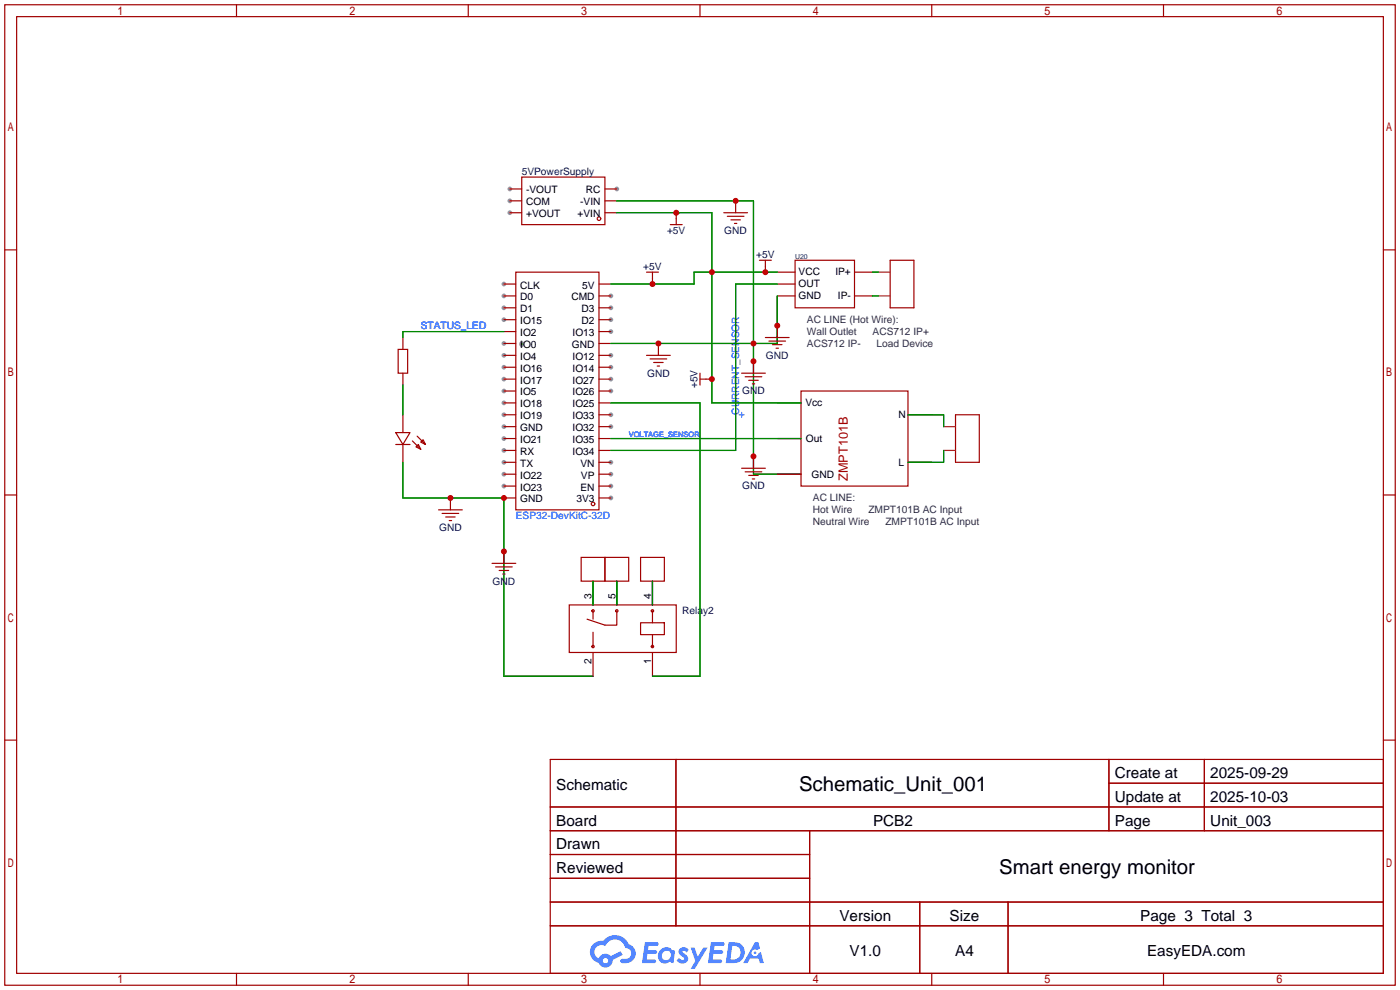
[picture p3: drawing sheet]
<svg xmlns="http://www.w3.org/2000/svg" width="299mm" height="212mm" viewBox="0 0 299 212" stroke-linecap="round" stroke-linejoin="round" font-family="sans-serif">
<g fill="#999">
<circle cx="131.8" cy="40.4" r=".51"/>
<circle cx="109" cy="40.4" r=".51"/>
<circle cx="109" cy="42.9" r=".51"/>
<circle cx="109" cy="45.5" r=".51"/>
<circle cx="130.6" cy="106.4" r=".51"/>
<circle cx="130.6" cy="103.9" r=".51"/>
<circle cx="130.6" cy="101.3" r=".51"/>
<circle cx="130.6" cy="98.8" r=".51"/>
<circle cx="130.6" cy="91.2" r=".51"/>
<circle cx="130.6" cy="88.6" r=".51"/>
<circle cx="130.6" cy="83.6" r=".51"/>
<circle cx="130.6" cy="81" r=".51"/>
<circle cx="130.6" cy="78.5" r=".51"/>
<circle cx="130.6" cy="75.9" r=".51"/>
<circle cx="130.6" cy="70.9" r=".51"/>
<circle cx="130.6" cy="68.3" r=".51"/>
<circle cx="130.6" cy="65.8" r=".51"/>
<circle cx="130.6" cy="63.2" r=".51"/>
<circle cx="107.7" cy="103.9" r=".51"/>
<circle cx="107.7" cy="101.3" r=".51"/>
<circle cx="107.7" cy="98.8" r=".51"/>
<circle cx="107.7" cy="96.3" r=".51"/>
<circle cx="107.7" cy="93.7" r=".51"/>
<circle cx="107.7" cy="91.2" r=".51"/>
<circle cx="107.7" cy="88.6" r=".51"/>
<circle cx="107.7" cy="86.1" r=".51"/>
<circle cx="107.7" cy="83.6" r=".51"/>
<circle cx="107.7" cy="81" r=".51"/>
<circle cx="107.7" cy="78.5" r=".51"/>
<circle cx="107.7" cy="75.9" r=".51"/>
<circle cx="107.7" cy="73.4" r=".51"/>
<circle cx="107.7" cy="68.3" r=".51"/>
<circle cx="107.7" cy="65.8" r=".51"/>
<circle cx="107.7" cy="63.2" r=".51"/>
<circle cx="107.7" cy="60.7" r=".51"/>
<circle cx="111.5" cy="73.7" r=".51"/>
<circle cx="111.5" cy="73.4" r=".51"/>
</g>
<g fill="none" stroke="#a10000" stroke-width=".25">
<path d="M1 1h297.2v209.6h-297.2zM3.6 3.6h292.1v204.4h-292.1zM50.5 1v2.6M100.1 1v2.6M149.6 1v2.6M199.1 1v2.6M248.7 1v2.6M1 53.4h2.6M295.7 53.4h2.5M1 105.8h2.6M295.7 105.8h2.5M1 158.2h2.6"/>
<path d="M295.7 158.2h2.5M117.6 162.3h178.1v45.7h-178.1zM117.6 172.5h178.1M117.6 177.5h178.1M144.5 162.3v35.6M173 177.5v30.5M237 162.3v15.2M237 167.4h58.7M257.4 162.3v15.2M117.6 182.6h55.4M117.6 192.8h178.1M117.6 187.7h55.4"/>
<path d="M117.6 197.9h178.1M196.6 192.8v15.2M215.4 192.8v15.2M50.5 208v2.6M100.1 208v2.6M149.6 208v2.6M199.1 208v2.6M248.7 208v2.6"/>
</g>
<g fill="#5487ff">
<path d="M145.3 202.7a1.3 1.3 0 0 1 1.9 .3l-.4 .6a.54 .54 0 0 0-.9-.2l.1 .2a1.34 1.34 0 0 1 .9 1.8 1.47 1.47 0 0 1-2.3-.1l.5-.6 .8 .5a.31 .31 0 0 0 .4-.3 .31 .31 0 0 0-.3-.4 1.12 1.12 0 0 1-.7-1.8z"/>
<path d="M147.6 202.5h.9l.6 2 1.2-2h.9l-2.7 4.6h-.9l1-1.7z"/>
<path d="M137.8 201.4h1.7a1.31 1.31 0 0 1 1.2 .2 .4 .4 0 0 1-.3 .5l-1.8 .1-.1 .9h1.6a.4 .4 0 0 1 .4 .4 .4 .4 0 0 1-.5 .4h-1.6l-.2 1.2h1.4a.46 .46 0 0 1 .5 0 .46 .46 0 0 1 .1 .5l-.4 .2h-2.6z"/>
<path d="M151.9 201.4h1.7a1.32 1.32 0 0 1 1.2 .2 .39 .39 0 0 1-.3 .5l-1.8 .1-.1 .9h1.6a.4 .4 0 0 1 .4 .4 .4 .4 0 0 1-.4 .4h-1.7l-.2 1.2h1.4a.46 .46 0 0 1 .5 0 .46 .46 0 0 1 .1 .5l-.4 .2h-2.6z"/>
<path d="M161.3 201.4h.8l.3 1.3-.6 .4a.75 .75 0 0 0-1.1 .3 .75 .75 0 0 0 .5 1 .75 .75 0 0 0 .9-.7l.5-.2 .6 2.3h-.8l-.3-.9h-1.8l-.5 .9h-1z"/>
<path d="M155.7 201.4l-.6 4.4h1.5a2.27 2.27 0 0 0 2.6-2.2 2.27 2.27 0 0 0-2.7-2.2zM156.5 202.1a1.5 1.5 0 0 1 1.8 1.6 1.5 1.5 0 0 1-1.9 1.4h-.3z"/>
<path d="M141.2 203a1.6 1.6 0 0 0-.3 2.3 1.6 1.6 0 0 0 2.3 .2l.7 .3 .3-2.4-.1-.3-.5-.1a1.58 1.58 0 0 0-2.4 0zM141.8 203.5a.98 .98 0 0 1 1.6 .4 .98 .98 0 0 1-1.1 1.3 .94 .94 0 0 1-.9-.7 .94 .94 0 0 1 .4-1z"/>
<path d="M126.8 201.8a2.37 2.37 0 0 0 1.1 4 1.54 1.54 0 0 0 1.8 1 1.54 1.54 0 0 0 1.2-1.6l2.2-1.1-.5-.8-2 1a1.57 1.57 0 0 0-2.7 .5 1.5 1.5 0 0 1-.7-2.1 1.5 1.5 0 0 1 2.2-.5 2.23 2.23 0 0 1 2.3-1.4 2.23 2.23 0 0 1 2 1.8 1.16 1.16 0 0 1 1.2 1.1 1.16 1.16 0 0 1-1.1 1.2h-.7a.47 .47 0 0 0-.5 .4 .47 .47 0 0 0 .4 .5 2.17 2.17 0 0 0 2.5-.9 2.17 2.17 0 0 0-.3-2.7l-.8-.4a3.2 3.2 0 0 0-5.5-.7l-1.1 .1zM128.8 205.3a.6 .6 0 0 1 1.2 0 .6 .6 0 0 1-1.2 0z"/>
<circle cx="161.4" cy="203.6" r=".28"/>
</g>
<g fill="none" stroke="#a10000" stroke-width=".25">
<path d="M111.5 37.8h17.8v10.2h-17.8zM109 45.5h2.5M109 42.9h2.5M109 40.4h2.5M110.2 58.2h17.8v50.8h-17.8zM129.3 45.5h2.5M129.3 42.9h2.5M129.3 40.4h2.5M138.2 58.2h2.5M139.4 58.2v2.5M143.3 48h2.5M144.5 45.5v2.5"/>
<path d="M154.7 45.5h5.1M155.4 46.2h3.6M156.2 47h2M157 47.8h.5M157.2 42.9v2.6M162.3 55.6h2.5M163.6 55.6v2.6M166.1 58.2h3.8M169.9 55.6h12.7v10.2h-12.7zM182.6 58.2h3.8M190.2 55.6h5.1v10.2h-5.1zM85.1 74.7h2v5.1h-2z"/>
<path d="M86.1 72.1v2.6M86.1 79.8v2.5M107.7 63.2h2.5M107.7 60.7h2.5M107.7 65.8h2.5M107.7 78.5h2.5M107.7 75.9h2.5M107.7 73.4h2.5M107.7 70.9h2.5M107.7 68.3h2.5M128 63.2h2.6M128 60.7h2.6"/>
<path d="M128 65.8h2.6M128 78.5h2.6M128 75.9h2.6M128 73.4h2.6M128 70.9h2.6M128 68.3h2.6M138.2 75.9h5.1M138.9 76.7h3.6M139.7 77.5h2M140.5 78.2h.5M140.7 73.4v2.5M149.6 79.8v2.5"/>
<path d="M158.5 79.8h5.1M161 77.2v2.6M163.6 72.1h5.1M164.3 72.9h3.6M165.1 73.7h2M165.9 74.4h.5M166.1 63.2h3.8M166.1 60.7h3.8M166.1 69.6v2.5M182.6 63.2h3.8M84.6 92.5h3l-1.5 2.5zM84.6 95h3"/>
<path d="M86.1 88.6v3.9M86.1 95v3.8M88.1 94.2l1.8 1.8M88.9 95.5l.5-.5 .5 1zM89.2 93.2l1.7 1.8M89.9 94.5l.5-.5 .5 1zM107.7 98.8h2.5M107.7 96.3h2.5M107.7 93.7h2.5M107.7 91.2h2.5M107.7 88.6h2.5M107.7 86.1h2.5"/>
<path d="M107.7 83.6h2.5M107.7 81h2.5M128 98.8h2.6M128 96.3h2.6M128 93.7h2.6M128 91.2h2.6M128 88.6h2.6M128 86.1h2.6M128 83.6h2.6M128 81h2.6M149.6 81h2.5M159.3 80.5h3.5"/>
<path d="M160 81.3h2.1M160.8 82h.5M161 97.5v2.6M166.1 93.7h5.1M166.1 86.1h5.1M171.2 83.6h22.9v20.3h-22.9zM194.1 98.8h5M194.1 88.6h5M204.2 88.6h5.1v10.2h-5.1zM93.7 109h5.1M94.5 109.7h3.5M95.2 110.5h2.1"/>
<path d="M96 111.3h.5M96.3 106.4v2.6M107.7 106.4h2.5M107.7 103.9h2.5M107.7 101.3h2.5M107.7 117.9v2.5M124.2 119.1h5.1v5.1h-5.1zM128 106.4h2.6M128 103.9h2.6M128 101.3h2.6M129.3 119.1h5.1v5.1h-5.1zM136.9 119.1h5.1v5.1h-5.1z"/>
<path d="M158.5 100.1h5.1M159.3 100.8h3.5M160 101.6h2.1M160.8 102.4h.5M166.1 101.3h5.1M105.2 120.4h5M105.9 121.2h3.6M106.7 121.9h2M107.4 122.7h.5M121.7 129.3h22.8v10.1h-22.8zM126.7 124.2v5.1M126.7 130.6v1.7"/>
<path d="M126.7 135.1v3.1M126.7 139.4v5.1M131.8 130.6v3h-2.5l-3.8-1.3M131.8 124.2v5.1M136.9 133.1h5.1v2.5h-5.1zM139.4 124.2v5.1M139.4 130.6v2.5M139.4 135.6v2.6M139.4 139.4v5.1"/>
<circle cx="128" cy="46.7" r=".38"/>
<circle cx="126.7" cy="107.7" r=".38"/>
<circle cx="126.7" cy="130.6" r=".25"/>
<circle cx="126.7" cy="138.2" r=".25"/>
<circle cx="131.8" cy="130.6" r=".25"/>
<circle cx="139.4" cy="130.6" r=".25"/>
<circle cx="139.4" cy="138.2" r=".25"/>
</g>
<path d="M187.7 58.2h2.5M187.7 63.2h2.5M201.7 91.2h2.5M201.7 96.3h2.5" fill="none" stroke="#8c2424" stroke-width=".25"/>
<g fill="none" stroke="#008700" stroke-width=".25">
<path d="M131.8 42.9h29.2v58.4h10.2M131.8 45.5h20.3v40.6h19.1M166.1 58.2h-17.8v2.5h-17.7M186.4 58.2h1.3M107.7 70.9h-21.6v1.2M111.5 73.4v.3M166.1 63.2v10.2h-35.5M166.1 60.7h-8.9v35.6h-26.6M186.4 63.2h1.3M86.1 82.3v6.3M86.1 98.8v7.6h21.6v38.1h19M130.6 86.1h19v58.4h-10.2"/>
<path d="M130.6 93.7h40.6M194.1 88.6h7.6v2.6M201.7 96.3v2.5h-7.6M126.7 124.2v5.1M131.8 124.2v5.1M139.4 124.2v5.1"/>
</g>
<path d="M158 88.6h1M158.5 88.1v1.1" fill="none" stroke="#00f" stroke-width=".25"/>
<g fill="#c00">
<circle cx="96.3" cy="106.4" r=".63"/>
<circle cx="107.7" cy="106.4" r=".63"/>
<circle cx="107.7" cy="117.9" r=".63"/>
<circle cx="161" cy="73.4" r=".63"/>
<circle cx="166.1" cy="69.6" r=".63"/>
<circle cx="157.2" cy="42.9" r=".63"/>
<circle cx="140.7" cy="73.4" r=".63"/>
<circle cx="161" cy="77.2" r=".63"/>
<circle cx="161" cy="97.5" r=".63"/>
<circle cx="152.1" cy="58.2" r=".63"/>
<circle cx="139.4" cy="60.7" r=".63"/>
<circle cx="144.5" cy="45.5" r=".63"/>
<circle cx="163.6" cy="58.2" r=".63"/>
<circle cx="152.1" cy="81" r=".63"/>
</g>
<g font-size="4.4">
<text x="170.8" y="169.1">Schematic_Unit_001</text>
<text x="213.5" y="186.9">Smart energy monitor</text>
</g>
<g font-size="3.3">
<text x="238.3" y="166.3">Create at</text>
<text x="258.7" y="166.3">2025-09-29</text>
<text x="118.9" y="168.8">Schematic</text>
<text x="238.3" y="171.4">Update at</text>
<text x="258.7" y="171.4">2025-10-03</text>
<text x="118.9" y="176.5">Board</text>
<text x="186.6" y="176.5">PCB2</text>
<text x="238.3" y="176.5">Page</text>
<text x="258.7" y="176.5">Unit_003</text>
<text x="118.9" y="181.5">Drawn</text>
<text x="118.9" y="186.6">Reviewed</text>
<text x="179.4" y="196.8">Version</text>
<text x="203" y="196.8">Size</text>
<text x="243.7" y="196.8">Page 3 Total 3</text>
<text x="181.6" y="204.4">V1.0</text>
<text x="204.1" y="204.4">A4</text>
<text x="245.2" y="204.4">EasyEDA.com</text>
</g>
<text font-size="2.7" fill="#a00000" x="181.2" y="102.8" transform="rotate(-90 181.2 102.8)">ZMPT101B</text>
<g font-size="2.2" fill="#000080">
<text x="111.5" y="37.3">5VPowerSupply</text>
<text x="142.6" y="50">+5V</text>
<text x="154.8" y="50">GND</text>
<text x="137.5" y="57.6">+5V</text>
<text x="161.6" y="55.1">+5V</text>
<text x="163.7" y="76.7">GND</text>
<text x="138.3" y="80.5">GND</text>
<text x="149.1" y="83" transform="rotate(-90 149.1 83)">+5V</text>
<text x="158.6" y="84.3">GND</text>
<text x="158.6" y="104.6">GND</text>
<text x="93.8" y="113.5">GND</text>
<text x="105.3" y="124.9">GND</text>
<text x="145.8" y="131.3">Relay2</text>
</g>
<g font-size="2.2">
<text x="112.4" y="41.3">-VOUT</text>
<text x="125.2" y="41.3">RC</text>
<text x="112.4" y="43.9">COM</text>
<text x="112.4" y="46.4">+VOUT</text>
<text x="123.4" y="46.4">+VIN</text>
<text x="124" y="43.9">-VIN</text>
<text x="170.7" y="58.9">VCC</text>
<text x="178.5" y="58.9">IP+</text>
<text x="111.2" y="64.2">D0</text>
<text x="111.2" y="61.7">CLK</text>
<text x="122.1" y="64.2">CMD</text>
<text x="124.4" y="61.7">5V</text>
<text x="170.7" y="64">GND</text>
<text x="170.7" y="61.4">OUT</text>
<text x="179.1" y="64">IP-</text>
<text x="111.2" y="71.8">IO2</text>
<text x="111.2" y="69.3">IO15</text>
<text x="111.2" y="66.7">D1</text>
<text x="122.4" y="71.8">IO13</text>
<text x="124.3" y="69.3">D2</text>
<text x="124.3" y="66.7">D3</text>
<text x="111.2" y="76.9">IO4</text>
<text x="111.2" y="74.4">IO0</text>
<text x="122.2" y="74.4">GND</text>
<text x="122.4" y="76.9">IO12</text>
<text x="111.2" y="82">IO17</text>
<text x="111.2" y="79.4">IO16</text>
<text x="122.4" y="82">IO27</text>
<text x="122.4" y="79.4">IO14</text>
<text x="111.2" y="89.6">IO19</text>
<text x="111.2" y="87.1">IO18</text>
<text x="111.2" y="84.5">IO5</text>
<text x="122.4" y="89.6">IO33</text>
<text x="122.4" y="87.1">IO25</text>
<text x="122.4" y="84.5">IO26</text>
<text x="172.1" y="86.8">Vcc</text>
<text x="192" y="89.4">N</text>
<text x="111.2" y="94.7">IO21</text>
<text x="111.2" y="92.1">GND</text>
<text x="122.4" y="94.7">IO35</text>
<text x="122.4" y="92.1">IO32</text>
<text x="172.3" y="94.4">Out</text>
<text x="111.2" y="99.8">TX</text>
<text x="111.2" y="97.2">RX</text>
<text x="122.4" y="97.2">IO34</text>
<text x="124.1" y="99.8">VN</text>
<text x="192" y="99.5">L</text>
<text x="111.2" y="107.4">GND</text>
<text x="111.2" y="104.8">IO23</text>
<text x="111.2" y="102.3">IO22</text>
<text x="123.2" y="107.4">3V3</text>
<text x="124.1" y="104.8">EN</text>
<text x="124.2" y="102.3">VP</text>
<text x="173.5" y="102.1">GND</text>
<text x="126.4" y="128" transform="rotate(-90 126.4 128)">3</text>
<text x="131.5" y="128" transform="rotate(-90 131.5 128)">5</text>
<text x="139.1" y="128" transform="rotate(-90 139.1 128)">4</text>
<text x="126.4" y="141.9" transform="rotate(-90 126.4 141.9)">2</text>
<text x="139.1" y="141.9" transform="rotate(-90 139.1 141.9)">1</text>
</g>
<g font-size="2.2" fill="#00f">
<text x="89.9" y="70.3">STATUS_LED</text>
<text x="158" y="88.6" transform="rotate(-90 158 88.6)">CURRENT_SENSOR</text>
<text x="110.2" y="111">ESP32-DevKitC-32D</text>
</g>
<g font-size="2.2" fill="#333">
<text x="172.5" y="69.1">AC LINE (Hot Wire):</text>
<text x="172.5" y="71.6">Wall Outlet</text>
<text x="186.5" y="71.6">ACS712 IP+</text>
<text x="172.5" y="74.1">ACS712 IP-</text>
<text x="187.3" y="74.1">Load Device</text>
<text x="173.7" y="107.2">AC LINE:</text>
<text x="173.7" y="109.7">Hot Wire</text>
<text x="173.7" y="112.2">Neutral Wire</text>
<text x="185.6" y="109.7">ZMPT101B AC Input</text>
<text x="189.2" y="112.2">ZMPT101B AC Input</text>
</g>
<text font-size="1.6" fill="#00f" x="134.4" y="93.4">VOLTAGE_SENSOR</text>
<text font-size="1.5" fill="#000080" x="169.9" y="55.3">U20</text>
</svg>
